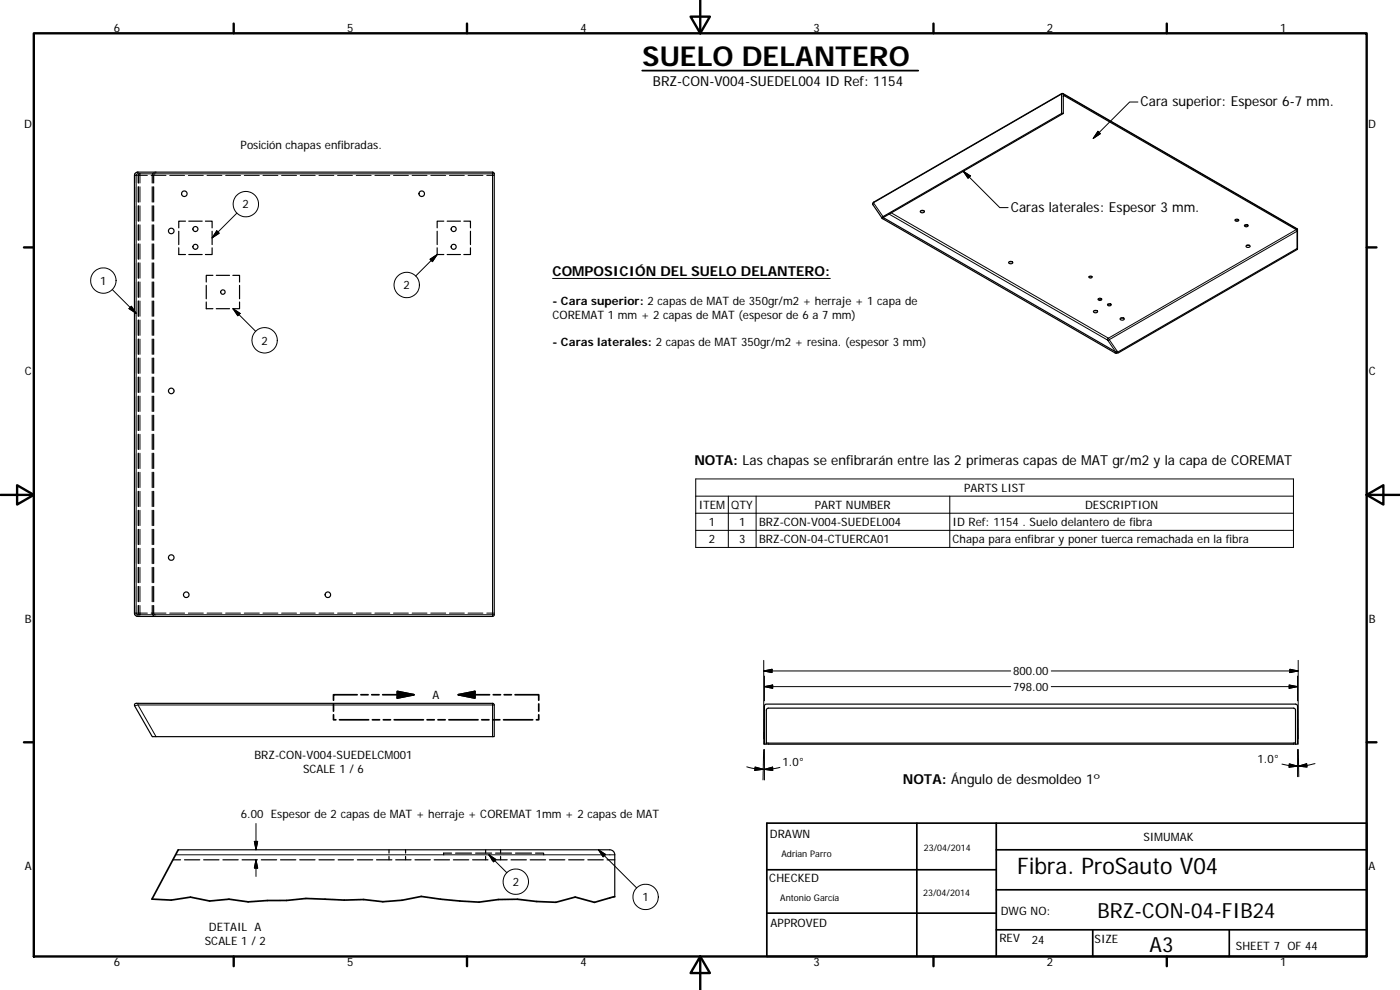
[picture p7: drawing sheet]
<svg xmlns="http://www.w3.org/2000/svg" width="420mm" height="297mm" viewBox="0 0 420 297" stroke-linecap="round" stroke-linejoin="round" font-family="sans-serif">
<g fill="none" stroke="#000" stroke-width=".36">
<path d="M319.1 34.1l-54.4 31.3M40.7 51.9l.7-.3h106.4l.5 .6-.1 132.5-.4 .3h-106.4a1.01 1.01 0 0 1-1-1v-131.4zM41.5 56v4.6M41.6 52.4l-.1 2.5M42 52.2h-.2M45.7 52.5v2.4M45.7 56v4.6M45.8 52.2l-.1 .1M46.1 51.9l-.3 .3M46.1 56v4.6M46.2 52.4l-.1 2.5M46.5 52.2h-.2"/>
<path d="M46.8 51.6l-.4 .1M41.5 61.8v4.5M41.5 67.5v4.6M41.5 73.2v4.5M41.5 78.9v4.6M45.7 61.8v4.5M45.7 67.5v4.6M45.7 73.2v4.5M45.7 78.9v4.6M46.1 61.8v4.5M46.1 67.5v4.6M46.1 73.2v4.5"/>
<path d="M46.1 78.9v4.6M53.6 69.4v4M53.6 74.4v2h2.1M55.7 66.4h-2.1v2M56.7 76.4h4M56.7 66.4h4M61.6 66.4h2.1v2M63.7 74.4v2h-2.1M63.7 69.4v4M131.2 74.4v2h2M131.2 69.4v4M133.2 66.4h-2v2"/>
<path d="M134.2 66.4h4M134.2 76.4h4M139.2 66.4h2v2M141.2 74.4v2h-2M141.2 69.4v4M264.7 65.4l.2-.3 53.7-31h.5v-5.2l.2-.2 69.7 40.2 .3 .5v5.2M264.7 65.4h.1M264.7 65.4l70.2 40.5 54.4-31.3M264.8 65.5l-2.9-4.2 .3-.7 56.7-32.6 70.3 40.6 .2 .2v5.9M265.1 65.3l69.7 40.3 .5-.2-.4 .6 .8-.2 53.6-30.9v-.3M276.3 63.3a.56 .56 0 0 1 .7-.2 .56 .56 0 0 1 .3 .6 .58 .58 0 0 1-.7 .2 .58 .58 0 0 1-.3-.6zM276.5 63.2h.6"/>
<path d="M302.7 78.7a.58 .58 0 0 1 .7-.3 .58 .58 0 0 1 .4 .6 .69 .69 0 0 1-1.1-.3zM303 78.5h.6M370.7 65.9a.55 .55 0 0 1 .6-.2 .55 .55 0 0 1 .4 .5l-.1 .1a.53 .53 0 0 1-.6 .1 .53 .53 0 0 1-.3-.5zM373.5 67.6a.53 .53 0 0 1 .6-.2 .53 .53 0 0 1 .4 .5 .54 .54 0 0 1-.6 .1 .54 .54 0 0 1-.4-.4zM374 73.7a.61 .61 0 0 1 .7-.2 .61 .61 0 0 1 .4 .5l-.1 .1a.54 .54 0 0 1-.6 .2 .54 .54 0 0 1-.4-.6zM374.2 73.6h.7M41.5 84.6v4.6M41.5 90.3v4.6M41.5 96v4.6M45.7 84.6v4.6M45.7 90.3v4.6M45.7 96v4.6"/>
<path d="M46.1 84.6v4.6M46.1 90.3v4.6M46.1 96v4.6M61.9 85.6v4M61.9 90.6v2h2M63.9 82.6h-2v2M64.9 92.6h4M64.9 82.6h4M69.9 82.6h2v2M71.9 90.6v2h-2M71.9 85.6v4M326.9 83a.47 .47 0 0 1 .5-.2 .47 .47 0 0 1 .3 .5 .47 .47 0 0 1-.5 .1 .47 .47 0 0 1-.3-.4z"/>
<path d="M328.2 93.3l.2-.1a.51 .51 0 0 1 .7-.1 .51 .51 0 0 1 .2 .6 .58 .58 0 0 1-.7 .2 .58 .58 0 0 1-.4-.6zM328.5 93.2h.6M329.6 89.7a.49 .49 0 0 1 .6-.2 .49 .49 0 0 1 .3 .5 .53 .53 0 0 1-.6 .1 .53 .53 0 0 1-.3-.4zM332.4 91.3l.1-.1a.46 .46 0 0 1 .7-.2 .46 .46 0 0 1 .1 .7 .53 .53 0 0 1-.5 .1 .53 .53 0 0 1-.4-.5zM336.2 95.5l.2-.1a.61 .61 0 0 1 .6-.1 .61 .61 0 0 1 .4 .6l-.3 .1a.54 .54 0 0 1-.6 .1 .54 .54 0 0 1-.3-.6zM336.5 95.4h.6M41.5 101.7v4.6M41.5 107.4v4.6M41.5 113.2v4.5M41.5 118.9v4.5M45.7 101.7v4.6M45.7 107.4v4.6"/>
<path d="M45.7 113.2v4.5M45.7 118.9v4.5M46.1 101.7v4.6M46.1 107.4v4.6M46.1 113.2v4.5M46.1 118.9v4.5M41.5 124.6v4.6M41.5 130.3v4.6M41.5 136v4.6M45.7 124.6v4.6M45.7 130.3v4.6M45.7 136v4.6"/>
<path d="M46.1 124.6v4.6M46.1 130.3v4.6M46.1 136v4.6M41.5 141.7v4.6M41.5 147.4v4.6M41.5 153.1v4.6M41.5 158.8v4.6M45.7 141.7v4.6M45.7 147.4v4.6M45.7 153.1v4.6M45.7 158.8v4.6M46.1 141.7v4.6"/>
<path d="M46.1 147.4v4.6M46.1 153.1v4.6M46.1 158.8v4.6M41.5 164.5v4.6M41.5 170.2v4.6M41.5 176v4.5M45.7 164.5v4.6M45.7 170.2v4.6M45.7 176v4.5M46.1 164.5v4.6M46.1 170.2v4.6M46.1 176v4.5"/>
<path d="M41.5 181.7l.1 2.5M41.8 184.4h.2M45.7 181.7v2.4M45.7 184.3l.1 .1M45.8 184.4l.3 .3M46.1 181.7l.1 2.5M46.3 184.4h.2M46.4 184.9l.4 .1M40.5 211.1l107.5-.1 .3 .5v9.5h-102.6l-5.3-9.2zM229.6 211.4l159.2-.1 .4 .1 .2 .5v11.4h-.6v-10.2l-.1-.4-.5-.2h-157.6l-.4 .1-.2 .5v10.2h-.6v-11.4zM230 223.2h158.8M230 222.7l.6 .3h157.6l.6-.3"/>
<path d="M51.9 258h2.3M53.5 255h129.5a1.52 1.52 0 0 1 1.5 1.5v12.5M55.4 258h4.6M61.1 258h4.6M66.9 258h4.6M72.7 258h4.5M78.4 258h4.6M84.2 258h4.6M89.9 258h4.6M95.7 258h4.6M101.5 258h4.6M107.2 258h4.7"/>
<path d="M113 258h4.6M116.7 255v1M116.7 257v1M118.8 258h4.6M121.7 255v1M121.7 257v1M124.5 258h4.6M130.3 258h4.6M133.1 256.3v.2M135.5 256h-2.4v.1M136 258h4.7M136.7 256h4.8"/>
<path d="M141.8 258h4.6M142.7 256h4.8M145.7 255v1M145.7 257v1M147.6 258h4.6M148.7 256h4.8M150.2 255v1M150.2 257v1M153.4 258h4.6M154.7 256h4.8M159.1 258h4.6M160.7 256h2.4v.1"/>
<path d="M163.1 256.3v.2M164.9 258h4.6M170.7 258h4.6M176.4 258h4.6M182.2 258h2.3"/>
<circle cx="55.3" cy="58.1" r=".83"/>
<circle cx="126.6" cy="58.1" r=".83"/>
<circle cx="51.4" cy="69.3" r=".84"/>
<circle cx="58.7" cy="74.1" r=".75"/>
<circle cx="58.7" cy="68.7" r=".75"/>
<circle cx="136.2" cy="68.7" r=".76"/>
<circle cx="136.2" cy="74.1" r=".76"/>
<circle cx="66.9" cy="87.6" r=".67"/>
<circle cx="51.4" cy="117.3" r=".83"/>
<circle cx="51.4" cy="167.3" r=".84"/>
<circle cx="55.9" cy="178.5" r=".84"/>
<circle cx="98.4" cy="178.5" r=".84"/>
</g>
<g fill="none" stroke="#000" stroke-width=".3">
<path d="M318.6 28.1l-56.5 32.7-.1 .6M319 28.1l70.3 40.6-.1-.1M319.4 28.7l-.3 .2v-.7h-.5v5.9M329.5 39.4l.7 .7-2.1 1.4zM341.5 30.6h-2.5l-10.9 10.9M40.4 52.6h.5M40.4 52.6v2.3M40.4 56v4.6M40.5 52.2l-.1 .4M40.9 52.6h.2M40.9 52.6v131.4M40.9 51.8l.5-.2v.6"/>
<path d="M41.4 52.2h-.3l-.2 .4M41.5 56v4.6M41.6 52.4l-.1 2.5M41.6 52.6h-.3M41.8 52.2l.2 .1M41.8 52.6h.2v2.3M42 52.5l2.2 .1M42 56v4.6M45.3 52.6h4.5M50.9 52.6h4.5M56.5 52.6h4.5M62.1 52.6h4.5"/>
<path d="M67.7 52.6h4.5M73.3 52.6h4.5M78.9 52.6h4.5M84.5 52.6h4.5M90.1 52.6h4.5M95.7 52.6h4.5M101.3 52.6h4.5M106.9 52.6h4.5M112.5 52.6h4.5M118.1 52.6h4.5M123.7 52.6h4.5M129.3 52.6h4.5"/>
<path d="M134.9 52.6h4.5M140.5 52.6h4.4M146.1 52.6h2.2M147.8 51.6v.6h-106.4M148.3 52.2h-.5v132.8M289.1 51.4l10.9 10.9h2.5M289.1 51.4l2.1 1.4-.7 .7zM40.4 61.8v4.5M40.4 67.5v4.6M40.4 73.2v4.5M40.4 78.9v4.6M41.5 61.8v4.5"/>
<path d="M41.5 67.5v4.6M41.5 73.2v4.5M41.5 78.9v4.6M42 61.8v4.5M42 67.5v4.6M42 73.2v4.5M42 78.9v4.6M65.1 69.3l.7 .7-2.1 1.4zM71.1 63.9l-7.4 7.5M129.1 77.8l2.1-1.4-1.4 2.1zM131.2 76.4l-6.5 6.4M262.2 60.6l-.1 .2 2.9 4.2"/>
<path d="M265.1 65.3h.1M267.5 63.9l65.1 37.6-.2 .5-65.6-37.8M370.7 65.9h1M373.5 67.6l.4 .1 .6-.1M389 68.9l-56.4 32.6 .3 .4M389.4 68.9l-.1-.2v.7l-56.4 32.5M33.7 86.9l7.2 7.1M39.4 91.9l1.5 2.1-2.2-1.4zM40.4 84.6v4.6M40.4 90.3v4.6M40.4 96v4.6M41.5 84.6v4.6"/>
<path d="M41.5 90.3v4.6M41.5 96v4.6M42 84.6v4.6M42 90.3v4.6M42 96v4.6M69.9 92.6l6.8 6.8M69.9 92.6l2.2 1.4-.7 .7zM165.8 83.5h83.4M326.8 83h.9M329.6 89.7l.4 .1 .6-.1M332.4 91.3l.4 .2 .6-.2M40.4 101.7v4.6"/>
<path d="M40.4 107.4v4.6M40.4 113.2v4.5M40.4 118.9v4.5M41.5 101.7v4.6M41.5 107.4v4.6M41.5 113.2v4.5M41.5 118.9v4.5M42 101.7v4.6M42 107.4v4.6M42 113.2v4.5M42 118.9v4.5M332.9 101.9l2.4 3.5"/>
<path d="M332.9 101.9l-.5 .1 2.4 3.6M40.4 124.6v4.6M40.4 130.3v4.6M40.4 136v4.6M41.5 124.6v4.6M41.5 130.3v4.6M41.5 136v4.6M42 124.6v4.6M42 130.3v4.6M42 136v4.6M40.4 141.7v4.6M40.4 147.4v4.6"/>
<path d="M40.4 153.1v4.6M40.4 158.8v4.6M41.5 141.7v4.6M41.5 147.4v4.6M41.5 153.1v4.6M41.5 158.8v4.6M42 141.7v4.6M42 147.4v4.6M42 153.1v4.6M42 158.8v4.6M208.8 143.7h179.4v20.6h-179.4zM208.8 148.9h179.4"/>
<path d="M208.8 154h179.4M208.8 159.1h179.4M218.6 148.9v15.4M226.9 148.9v15.4M285 148.9v15.4M40.4 164.5v4.6M40.4 170.2v4.6M40.4 176v4.5M41.5 164.5v4.6M41.5 170.2v4.6M41.5 176v4.5M42 164.5v4.6"/>
<path d="M42 170.2v4.6M42 176v4.5M40.4 184h.5M40.4 184l.1 .4M40.4 181.7v2.3M40.9 184l.2 .4h.3M40.9 184h.2M41.3 184h.3M41.4 184.4v.6l-.5-.2M41.4 184.4h106.9M41.5 181.7l.1 2.5M41.8 184h.2"/>
<path d="M42 184.3l-.2 .1M42 184v.1M42 184h2.2M42 181.7v2.3M45.3 184h4.5M50.9 184h4.5M56.5 184h4.5M62.1 184h4.5M67.7 184h4.5M73.3 184h4.5M78.9 184h4.5M84.5 184h4.5"/>
<path d="M90.1 184h4.5M95.7 184h4.5M101.3 184h4.5M106.9 184h4.5M112.5 184h4.5M118.1 184h4.5M123.7 184h4.5M129.3 184h4.5M134.9 184h4.5M140.5 184h4.4M146.1 184h2.2M229.2 198.1v23.6"/>
<path d="M389.6 198.1v23.6M41.4 211v.5l5.4 9.5M147.8 211v.5h-106.4l-1 .3M148.3 211.5h-.5v9.5M229.2 201.3h74.1M229.2 201.3l2.5-.5v1zM229.4 211.9l-.2 11.4M229.4 202.8v7.5M229.4 206l2.5-.5v1zM229.4 206h73.9M315.5 201.3h74.1M315.5 206h73.9"/>
<path d="M386.9 205.5l2.5 .5-2.5 .5zM387.1 200.8l2.5 .5-2.5 .5zM389.4 211.9l.2 11.4M389.4 202.8v7.5M224.1 230.1a19.2 19.2 0 0 0 10 .2M226.6 230.1l2.5 .7-2.6 .3zM229.2 224.9l-.2 9.1M229.4 224.9v9.1M229.4 230.8l2.5-.6v1zM386.9 229.2l2.5 .7-2.5 .3zM389.4 224.9v8.1M389.6 224.9l.2 8.1"/>
<path d="M389.7 229.9l2.4-.7 .1 .9zM394.6 229.1a18.2 18.2 0 0 1-9.9 .2M52.7 256.5h131.8M76.3 252.5h1l-.5 2.5zM76.8 258l.5 2.5h-1zM76.8 247.1v7.9M76.8 258v5M146.7 256.5l2.1 1.4-.7 .7zM146.7 256.5l5.4 5.4M179.6 255l11.5 11.4M179.6 255l2.1 1.4-.7 .7z"/>
<circle cx="73.8" cy="61.2" r="3.8"/>
<circle cx="31" cy="84.2" r="3.8"/>
<circle cx="122.1" cy="85.5" r="3.8"/>
<circle cx="79.4" cy="102.1" r="3.8"/>
<circle cx="154.8" cy="264.5" r="3.8"/>
<circle cx="193.8" cy="269.1" r="3.8"/>
</g>
<g fill="none" stroke="#000" stroke-width=".51">
<path d="M100.1 214.5v1.5h.7M100.1 211.2v2.2M101.9 216h8.7M107.2 208.4h-7.1v1.7M108.3 208.4h2.2M111.6 208.4h2.2M111.7 216h2.2M114.8 208.4h9.4M115 216h2.2M118.3 216h8.8M119.2 207.5l5 .9-5 1zM128.2 216h2.1"/>
<path d="M131.4 216h2.2M134.7 216h8.8M137.6 208.4l4.9-.9v1.9zM137.6 208.4h9.3M144.6 216h2.2M147.8 216h2.2M148 208.4h2.2M151.1 216h8.8M151.3 208.4h2.2M154.6 208.4h7.1v1.7M161.7 214.5v1.5h-.7M161.7 211.2v2.2"/>
<path d="M53.5 255l-7.9 14.8 5.8 .3 5.8-.9 5.7 1.1 5.8-.5 5.8 .8 5.8-.4h5.7l5.8-.6 11.5 .5 5.8-.2 5.8 .7 5.8-.5 5.7-1.1 5.8 .8 11.6 .9 5.8-.8 5.7-.1 5.8 .7 5.7 .2 5.8-1.5 5.8 1.5 6.1-1.7M230.1 247h180.1v40h-180.1zM275.2 247v40M299 255h111.2M299 247v40M230.1 274h68.9M230.1 261h68.9M299 279h111.2M299 267h111.2M327.9 279v8M368.9 279v8"/>
</g>
<g fill="none" stroke="#000" stroke-width=".71">
<path d="M10.1 10h400.1v277h-400.1zM70.1 7.1v2.9M140.2 7.1v2.9M207.3 5h5.8l-2.9 5zM210.2 0v10M280.2 7.1v2.9M350.2 7.1v2.9M7.2 74.2h2.9M410.2 74.2h2.9M.2 148.5h9.9M5.1 145.6l5 2.9-5 2.9zM410.2 148.5l5-2.9v5.8z"/>
<path d="M410.2 148.5h9.9M7.2 222.7h2.9M410.2 222.7h2.9M70.1 287v2.9M140.2 287v2.9M210.2 287l2.9 5h-5.8zM210.2 287v10M280.2 287v2.9M350.2 287v2.9"/>
</g>
<path d="M119.2 207.5l5 .9-5 1zM137.6 208.4l4.9-.9v1.9z" fill="#000" stroke="#000" stroke-width=".51"/>
<g fill="#000" stroke="#000" stroke-width=".3">
<path d="M329.5 39.4l.7 .7-2.1 1.4zM289.1 51.4l2.1 1.4-.7 .7zM65.1 69.3l.7 .7-2.1 1.4zM129.1 77.8l2.1-1.4-1.4 2.1zM39.4 91.9l1.5 2.1-2.2-1.4zM69.9 92.6l2.2 1.4-.7 .7zM229.2 201.3l2.5-.5v1zM229.4 206l2.5-.5v1zM386.9 205.5l2.5 .5-2.5 .5zM387.1 200.8l2.5 .5-2.5 .5zM226.6 230.1l2.5 .7-2.6 .3zM229.4 230.8l2.5-.6v1z"/>
<path d="M386.9 229.2l2.5 .7-2.5 .3zM389.7 229.9l2.4-.7 .1 .9zM76.3 252.5h1l-.5 2.5zM146.7 256.5l2.1 1.4-.7 .7zM179.6 255l2.1 1.4-.7 .7zM76.8 258l.5 2.5h-1z"/>
</g>
<path d="M192.7 21.2h82.9" fill="none" stroke="#000" stroke-width=".53"/>
<text font-size="8.2" x="192.8" y="19.8">SUELO DELANTERO</text>
<text font-size="6.9" x="305.3" y="262.2">Fibra. ProSauto V04</text>
<g font-size="6.3">
<text x="329.4" y="275.4">BRZ-CON-04-FIB24</text>
<text x="345" y="285.6">A3</text>
</g>
<g font-size="4.1">
<text x="196" y="25.9">BRZ-CON-V004-SUEDEL004 ID Ref: 1154</text>
<text x="342.3" y="31.7">Cara superior: Espesor 6-7 mm.</text>
<text x="303.3" y="63.5">Caras laterales: Espesor 3 mm.</text>
<text x="165.8" y="82.9">COMPOSICIÓN DEL SUELO DELANTERO:</text>
<text x="208.4" y="139.4">NOTA: Las chapas se enfibrarán entre las 2 primeras capas de MAT gr/m2 y la capa de COREMAT</text>
<text x="270.9" y="235.1">NOTA: Ángulo de desmoldeo 1º</text>
</g>
<g font-size="3.5">
<text x="34.2" y="9.6">6</text>
<text x="104.2" y="9.6">5</text>
<text x="174.2" y="9.6">4</text>
<text x="244.2" y="9.6">3</text>
<text x="314.2" y="9.6">2</text>
<text x="384.2" y="9.6">1</text>
<text x="7.3" y="38.4">D</text>
<text x="410.6" y="38.4">D</text>
<text x="72.2" y="44.6">Posición chapas enfibradas.</text>
<text x="72.8" y="62.5">2</text>
<text x="30.1" y="85.5">1</text>
<text x="121.1" y="86.8">2</text>
<text x="165.8" y="91.4">- Cara superior: 2 capas de MAT de 350gr/m2 + herraje + 1 capa de</text>
<text x="165.8" y="95.6">COREMAT 1 mm + 2 capas de MAT (espesor de 6 a 7 mm)</text>
<text x="78.5" y="103.4">2</text>
<text x="165.8" y="103.9">- Caras laterales: 2 capas de MAT 350gr/m2 + resina. (espesor 3 mm)</text>
<text x="7.4" y="112.6">C</text>
<text x="410.8" y="112.6">C</text>
<text x="289.4" y="147.6">PARTS LIST</text>
<text x="209.7" y="152.7">ITEM</text>
<text x="219.4" y="152.7">QTY</text>
<text x="244.5" y="152.7">PART NUMBER</text>
<text x="325.7" y="152.7">DESCRIPTION</text>
<text x="212.7" y="157.8">1</text>
<text x="221.8" y="157.8">1</text>
<text x="227.8" y="157.8">BRZ-CON-V004-SUEDEL004</text>
<text x="285.9" y="157.9">ID Ref: 1154 . Suelo delantero de fibra</text>
<text x="212.7" y="163">2</text>
<text x="221.8" y="163">3</text>
<text x="227.8" y="163">BRZ-CON-04-CTUERCA01</text>
<text x="285.9" y="163">Chapa para enfibrar y poner tuerca remachada en la fibra</text>
<text x="7.4" y="186.9">B</text>
<text x="410.8" y="186.9">B</text>
<text x="304.1" y="202.6">800.00</text>
<text x="129.8" y="209.7">A</text>
<text x="304.1" y="207.3">798.00</text>
<text x="76.4" y="227.8">BRZ-CON-V004-SUEDELCM001</text>
<text x="90.9" y="232">SCALE 1 / 6</text>
<text x="234.9" y="230">1.0°</text>
<text x="377.4" y="228.9">1.0°</text>
<text x="72.3" y="245.5">6.00 Espesor de 2 capas de MAT + herraje + COREMAT 1mm + 2 capas de MAT</text>
<text x="231.1" y="251.4">DRAWN</text>
<text x="343.2" y="252.3">SIMUMAK</text>
<text x="7.4" y="261.1">A</text>
<text x="410.8" y="261.1">A</text>
<text x="153.9" y="265.8">2</text>
<text x="230.9" y="264.6">CHECKED</text>
<text x="192.8" y="270.4">1</text>
<text x="300.3" y="274.5">DWG NO:</text>
<text x="62.7" y="279.3">DETAIL A</text>
<text x="231.3" y="278.2">APPROVED</text>
<text x="61.5" y="283.4">SCALE 1 / 2</text>
<text x="299.9" y="282.6">REV</text>
<text x="309.7" y="283.3">24</text>
<text x="328.5" y="283">SIZE</text>
<text x="370.9" y="285.1">SHEET 7 OF 44</text>
<text x="34.2" y="289.9">6</text>
<text x="104.2" y="289.9">5</text>
<text x="174.2" y="289.9">4</text>
<text x="244.2" y="289.9">3</text>
<text x="314.2" y="289.9">2</text>
<text x="384.2" y="289.9">1</text>
</g>
<g font-size="2.7">
<text x="234.5" y="257.1">Adrian Parro</text>
<text x="277.3" y="255.2">23/04/2014</text>
<text x="277" y="268.7">23/04/2014</text>
<text x="234.2" y="270.2">Antonio García</text>
</g>
</svg>
